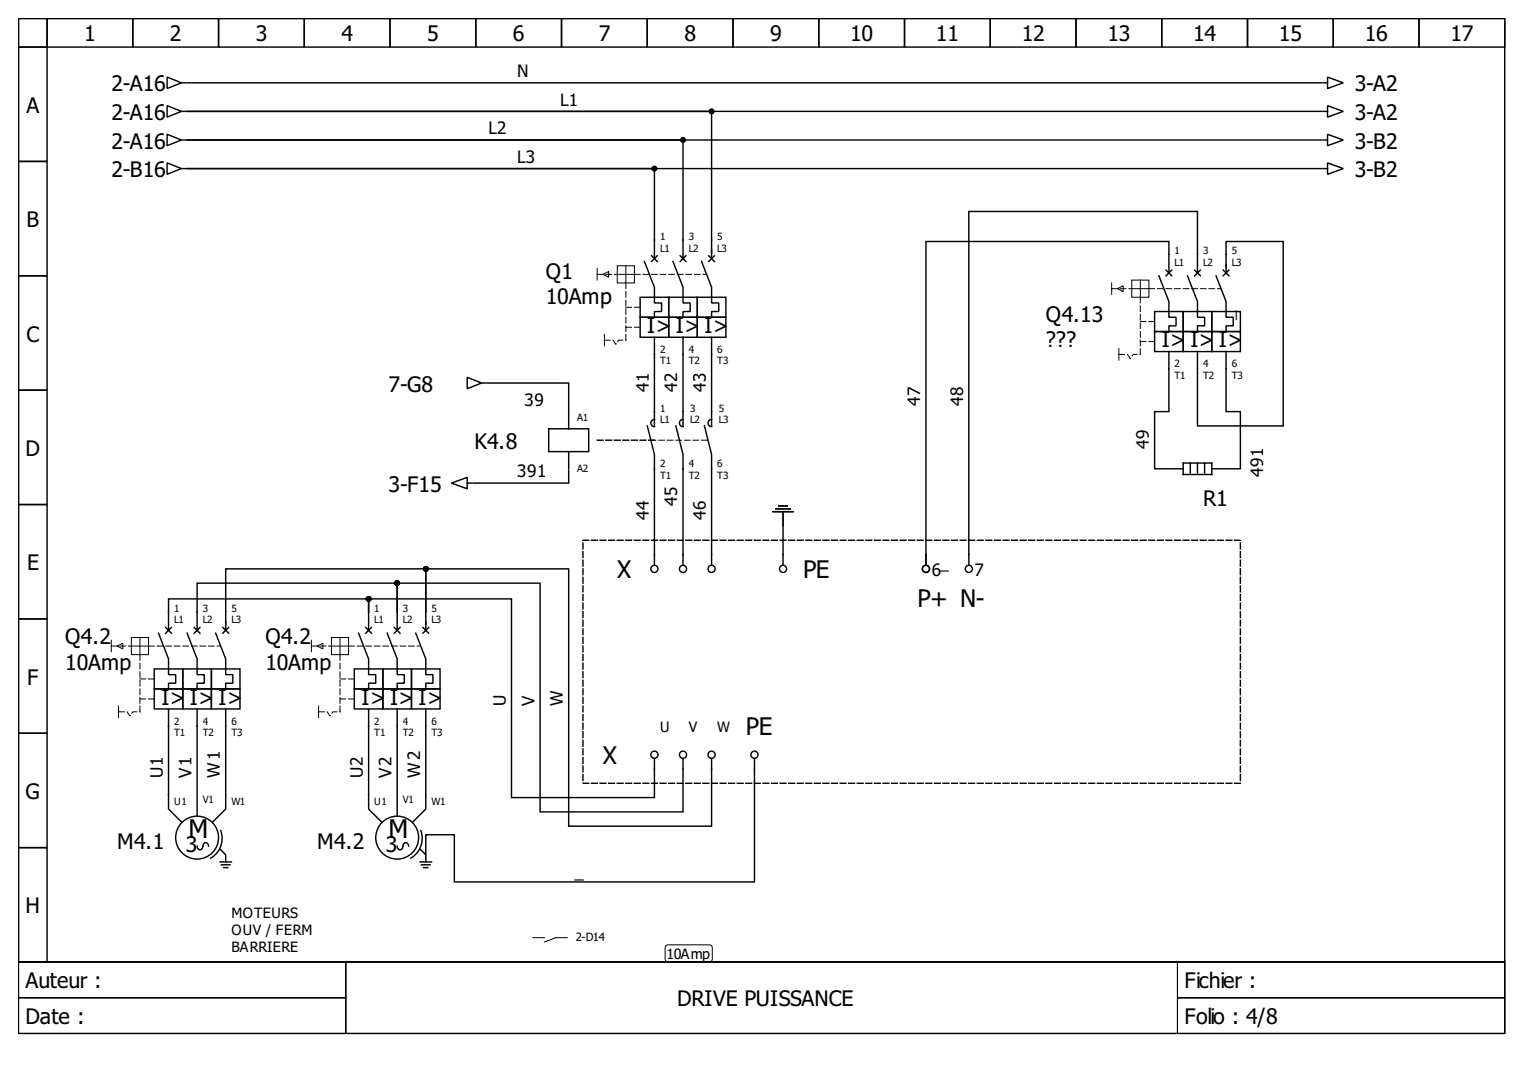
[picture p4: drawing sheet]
<svg xmlns="http://www.w3.org/2000/svg" width="297mm" height="210mm" viewBox="0 0 297 210" stroke-linecap="round" stroke-linejoin="round" font-family="sans-serif">
<g fill="none" stroke="#000" stroke-width=".28">
<path d="M3.6 3.6h289.5v183.7h-289.5zM3.6 3.6h5.6v5.6h-5.6zM3.6 9.2h5.6v22.2h-5.6zM9.2 3.6h16.7v5.6h-16.7zM25.9 3.6h16.7v5.6h-16.7zM32.5 15l2.8 1.1-2.8 1.1zM35.3 16.1h.9M36.4 16.1h221.1M42.6 3.6h16.7v5.6h-16.7zM59.3 3.6h16.7v5.6h-16.7zM76 3.6h16.7v5.6h-16.7zM92.7 3.6h16.7v5.6h-16.7z"/>
<path d="M109.4 3.6h16.7v5.6h-16.7zM126.1 3.6h16.7v5.6h-16.7zM142.8 3.6h16.7v5.6h-16.7zM159.5 3.6h16.7v5.6h-16.7zM176.2 3.6h16.7v5.6h-16.7zM192.9 3.6h16.7v5.6h-16.7zM209.6 3.6h16.7v5.6h-16.7zM226.3 3.6h16.7v5.6h-16.7zM243 3.6h16.7v5.6h-16.7zM257.7 16.1h.9M258.6 15l3 1.1-3 1.1zM259.7 3.6h16.7v5.6h-16.7z"/>
<path d="M276.4 3.6h16.7v5.6h-16.7zM3.6 31.4h5.6v22.3h-5.6zM32.5 26.1l2.8 1.2-2.8 1.1zM32.5 20.6l2.8 1.1-2.8 1.1zM32.5 31.7l2.8 1.1-2.8 1.1zM35.3 21.7h.9M35.3 27.3h.9M35.3 32.8h.9M257.5 32.8h-221.1h91.1v17.6M257.5 21.7h-221.1h102.2v28.7M257.5 27.3h-221.1h96.6v23.1M257.7 21.7h.9"/>
<path d="M257.7 27.3h.9M257.7 32.8h.9M258.6 20.6l3 1.1-3 1.1zM258.6 31.7l3 1.1-3 1.1zM258.6 26.1l3 1.2-3 1.1zM3.6 53.7h5.6v22.3h-5.6zM124.7 57.9h5.6v3.9h-5.6zM125.5 50.9l2 5v3.1h1.4v1.7h-1.4v1.1M126.9 49.8l1.1 1.1M128 49.8l-1.1 1.1M130.3 57.9h5.5v3.9h-5.5zM131.1 50.9l1.9 5v3.1h1.4v1.7h-1.4v1.1"/>
<path d="M132.5 49.8l1.1 1.1M133.6 49.8l-1.1 1.1M135.8 57.9h5.6v3.9h-5.6zM136.7 50.9l1.9 5v3.1h1.4v1.7h-1.4v1.1M138 49.8l1.2 1.1M139.2 49.8l-1.2 1.1M225.7 53.7l2 5v3.1h1.4v1.6h-1.4v1.2M227.1 52.6l1.1 1.1M227.7 53.1v-6.1h-47.3v62.9M228.2 52.6l-1.1 1.1M231.3 53.7l1.9 5v3.1h1.4v1.6h-1.4v1.2M232.7 52.6l1.1 1.1"/>
<path d="M233.2 53.1v-11.9h-44.5v68.7M233.8 52.6l-1.1 1.1M236.9 53.7l1.9 5v3.1h1.4v1.6h-1.4v1.2M238.3 52.6l1.1 1.1M238.8 53.1v-6.1h11.1v35.9h-16.7v-14.4M239.4 52.6l-1.1 1.1M3.6 76h5.6v22.2h-5.6zM91 73.5l2.8 1.1-2.8 1.1zM93.8 74.6h.8M94.9 74.6h15.9v5.3M124.7 61.8h5.6v3.9h-5.6zM127.5 65.7v17.2"/>
<path d="M130.3 61.8h5.5v3.9h-5.5zM133 65.7v17.2M135.8 61.8h5.6v3.9h-5.6zM138.6 65.7v17.2M224.9 60.7h5.6v3.9h-5.6zM224.9 64.6h5.6v3.9h-5.6zM227.7 68.5v11.6h-2.8v11.2h2.5M230.5 64.6h5.5v3.9h-5.5zM230.5 60.7h5.5v3.9h-5.5zM236 64.6h5.6v3.9h-5.6zM236 60.7h5.6v3.9h-5.6zM238.8 68.5v11.6h2.8v11.2h-2.5"/>
<path d="M3.6 98.2h5.6v22.3h-5.6zM87.9 94.1l3.1-1.1v2.2zM91 94.1h.8M106.9 83.5h7.8v4.4h-7.8zM110.8 91.6v2.5h-18.7M110.8 80.1v3.4M110.8 87.9v3.4M126.1 82.9l1.4 5.6v21.4M127.5 81.7a.7 .7 0 0 0-.7 .7 .7 .7 0 0 0 .7 .7M131.6 82.9l1.4 5.6v21.4M133 81.7a.7 .7 0 0 0-.7 .7 .7 .7 0 0 0 .7 .7M137.2 82.9l1.4 5.6v21.4"/>
<path d="M138.6 81.7a.7 .7 0 0 0-.7 .7 .7 .7 0 0 0 .7 .7M150.6 99.6h3.9M151.1 99.1h2.8M151.7 98.5h1.7M152.5 99.6v2.8M227.7 91.3h2.8M230.5 90.2h5.5v2.2h-5.5zM231.9 90.2v1.9M233.2 90.2v1.9M234.6 90.2v1.9M236 91.3h2.8M71.8 119.1v-2.5h27.8v38.7h27.9v-7.5"/>
<path d="M71.8 119.1v-2.5h-39v6.1M71.8 119.1v3.6M77.4 119.1v-5.5h27.8v44.5h27.8v-10.3M77.4 119.1v-5.5h-39v9.1M77.4 119.1v3.6M82.9 119.1v-8.3h27.9v50.1h27.8v-13.1M82.9 119.1v-8.3h-38.9v11.9M82.9 119.1v3.6M152.5 102.7v7.2M3.6 120.5h5.6v22.3h-5.6zM30 130.3h5.6v3.8h-5.6zM30 134.1h5.6v3.9h-5.6z"/>
<path d="M30.9 123.3l1.9 5v3.1h1.4v1.6h-1.4v1.1M32.3 122.2l1.1 1.1M32.8 138v19.5l2.5 2.5M33.4 122.2l-1.1 1.1M35.6 134.1h5.6v3.9h-5.6zM35.6 130.3h5.6v3.8h-5.6zM36.4 123.3l2 5v3.1h1.4v1.6h-1.4v1.1M37.8 122.2l1.1 1.1M38.4 138v16.5M38.9 122.2l-1.1 1.1M41.2 134.1h5.5v3.9h-5.5zM41.2 130.3h5.5v3.8h-5.5z"/>
<path d="M42 123.3l2 5v3.1h1.4v1.6h-1.4v1.1M43.4 122.2l1.1 1.1M44 138v19.5l-2.5 2.5M44.5 122.2l-1.1 1.1M69 130.3h5.6v3.8h-5.6zM69 134.1h5.6v3.9h-5.6zM69.8 123.3l2 5v3.1h1.4v1.6h-1.4v1.1M71.2 122.2l1.2 1.1M71.8 138v19.5l2.5 2.5M72.4 122.2l-1.2 1.1M74.6 134.1h5.5v3.9h-5.5zM74.6 130.3h5.5v3.8h-5.5z"/>
<path d="M75.4 123.3l2 5v3.1h1.4v1.6h-1.4v1.1M76.8 122.2l1.1 1.1M77.4 138v16.5M77.9 122.2l-1.1 1.1M80.1 134.1h5.6v3.9h-5.6zM80.1 130.3h5.6v3.8h-5.6zM81 123.3l1.9 5v3.1h1.4v1.6h-1.4v1.1M82.4 122.2l1.1 1.1M82.9 138v19.5l-2.5 2.5M83.5 122.2l-1.1 1.1M3.6 142.8h5.6v22.2h-5.6zM38.4 154.7v4.2"/>
<path d="M77.4 154.7v4.2M147 147.8v23.9h-58.5v-9.2h-5.6v3.9M3.6 165h5.6v22.3h-5.6zM38.4 164.8a.57 .57 0 0 0 .5 .7 .57 .57 0 0 0 .6-.7 .57 .57 0 0 1 .6-.7 .57 .57 0 0 1 .5 .7M42.8 165.3l1.2 1.1v1.4M42.8 167.8h2.3M43 161.7a4.5 4.5 0 0 1-2 5.4M43.1 168.4h1.7M43.6 168.9h.8M77.4 164.8a.57 .57 0 0 0 .5 .7 .57 .57 0 0 0 .6-.7 .57 .57 0 0 1 .5-.7 .57 .57 0 0 1 .6 .7M81.8 165.3l1.1 1.1v1.4M81.8 167.8h2.2"/>
<path d="M82 161.7a4.5 4.5 0 0 1-2 5.4M82.1 168.4h1.7M82.5 168.9h.8M3.6 187.3h289.5v13.9h-289.5z"/>
<circle cx="127.5" cy="110.8" r=".7"/>
<circle cx="133" cy="110.8" r=".7"/>
<circle cx="138.6" cy="110.8" r=".7"/>
<circle cx="152.5" cy="110.8" r=".7"/>
<circle cx="180.4" cy="110.8" r=".7"/>
<circle cx="188.7" cy="110.8" r=".7"/>
<circle cx="127.5" cy="147" r=".7"/>
<circle cx="133" cy="147" r=".7"/>
<circle cx="138.6" cy="147" r=".7"/>
<circle cx="147" cy="147" r=".7"/>
<circle cx="38.4" cy="163.1" r="4.2"/>
<circle cx="77.4" cy="163.1" r="4.2"/>
</g>
<g fill="none" stroke="#000" stroke-width=".19">
<path d="M116.3 52.3v2.2M117.4 53.4l1.2-.5v1.1zM120.2 51.8h3.4v3.3h-3.4zM120.2 53.4h3.4M121.9 51.8v3.3M216.5 55.1v2.2M217.7 56.2l1.1-.5v1.1zM220.4 54.5h3.4v3.4h-3.4zM220.4 56.2h3.4M222.1 54.5v3.4M117.7 65.1v2.2M217.9 67.9v2.2"/>
<path d="M21.7 124.7v2.2M22.8 125.8l1.1-.6v1.2zM23.1 137.5v2.2M25.6 124.1h3.3v3.4h-3.3zM25.6 125.8h3.3M27.3 124.1v3.4M60.6 124.7v2.2M61.8 125.8l1.1-.6v1.2zM62.1 137.5v2.2M64.6 124.1h3.3v3.4h-3.3zM64.6 125.8h3.3M66.2 124.1v3.4"/>
<path d="M3.6 187.3h63.7v7h-63.7zM3.6 194.3h63.7v6.9h-63.7zM67.3 187.3h162v13.9h-162zM103.8 182.6h2.2M110.5 182.6h-2.2l-2.3 .8M129.6 184.3l.5-.3 8.4 .1 .2 .4v2.5l-.5 .3-8.4-.1-.2-.4zM229.3 187.3h63.8v7h-63.8zM229.3 194.3h63.8v6.9h-63.8z"/>
</g>
<path d="M116.3 85.7h11.2M113.6 105.2h128v47.3h-128z" fill="none" stroke="#000" stroke-width=".28" stroke-dasharray="1.1 .6"/>
<g fill="none" stroke="#000" stroke-width=".19" stroke-dasharray="1.1 .6">
<path d="M116.3 53.4h3.9M121.9 55.1v11.1M123.6 53.4h13.9M124.7 59.8h-2.8M216.5 56.2h3.9M222.1 57.9v11.1M223.8 56.2h13.9M117.7 66.2h1.7l.6 .9 .5-.9h1.4M124.7 63.7h-2.8M217.9 69h1.7l.6 .8 .5-.8h1.4M224.9 62.6h-2.8M224.9 66.5h-2.8"/>
<path d="M126.6 85.7h11.2M21.7 125.8h3.9M23.1 138.6h1.7l.5 .8 .6-.8h1.4M27.3 127.5v11.1M28.9 125.8h13.9M30 132.2h-2.7M30 136.1h-2.7M60.7 125.8h3.9M62.1 138.6h1.6l.6 .8 .5-.8h1.4M66.2 127.5v11.1M67.9 125.8h13.9M69 132.2h-2.8"/>
<path d="M69 136.1h-2.8"/>
</g>
<g fill="#000" stroke="#000" stroke-width=".28">
<circle cx="127.5" cy="32.8" r=".42"/>
<circle cx="133" cy="27.3" r=".42"/>
<circle cx="138.6" cy="21.7" r=".42"/>
<circle cx="71.8" cy="116.6" r=".42"/>
<circle cx="77.4" cy="113.6" r=".42"/>
<circle cx="82.9" cy="110.8" r=".42"/>
</g>
<g font-size="5">
<text x="36.7" y="163.1">M</text>
<text x="75.7" y="163.1">M</text>
</g>
<g font-size="4.7">
<text x="120.2" y="112.6">X</text>
<text x="156.4" y="112.6">PE</text>
<text x="178.7" y="118.1">P+ N-</text>
<text x="145.3" y="143.2">PE</text>
<text x="117.4" y="148.8">X</text>
</g>
<g font-size="4.2">
<text x="16.4" y="8.1">1</text>
<text x="33.1" y="8.1">2</text>
<text x="49.8" y="8.1">3</text>
<text x="66.5" y="8.1">4</text>
<text x="83.2" y="8.1">5</text>
<text x="99.9" y="8.1">6</text>
<text x="116.6" y="8.1">7</text>
<text x="133.3" y="8.1">8</text>
<text x="150" y="8.1">9</text>
<text x="165.6" y="8.1">10</text>
<text x="182.3" y="8.1">11</text>
<text x="199" y="8.1">12</text>
<text x="215.7" y="8.1">13</text>
<text x="232.4" y="8.1">14</text>
<text x="249.1" y="8.1">15</text>
<text x="265.8" y="8.1">16</text>
<text x="282.5" y="8.1">17</text>
<text x="21.7" y="17.8">2-A16</text>
<text x="263.9" y="17.8">3-A2</text>
<text x="5.1" y="22">A</text>
<text x="21.7" y="23.4">2-A16</text>
<text x="263.9" y="23.4">3-A2</text>
<text x="21.7" y="28.9">2-A16</text>
<text x="263.9" y="28.9">3-B2</text>
<text x="21.7" y="34.5">2-B16</text>
<text x="263.9" y="34.5">3-B2</text>
<text x="5.1" y="44.2">B</text>
<text x="106.3" y="54.3">Q1</text>
<text x="106.3" y="59.3">10Amp</text>
<text x="126.1" y="64.8">I&gt;</text>
<text x="131.6" y="64.8">I&gt;</text>
<text x="137.2" y="64.8">I&gt;</text>
<text x="203.7" y="62.6">Q4.13</text>
<text x="5.1" y="66.5">C</text>
<text x="203.7" y="67.6">???</text>
<text x="226.3" y="67.6">I&gt;</text>
<text x="231.9" y="67.6">I&gt;</text>
<text x="237.4" y="67.6">I&gt;</text>
<text x="75.7" y="76.3">7-G8</text>
<text x="5" y="88.8">D</text>
<text x="92.4" y="87.4">K4.8</text>
<text x="75.7" y="95.7">3-F15</text>
<text x="234.4" y="98.5">R1</text>
<text x="5.3" y="111">E</text>
<text x="12.7" y="125.5">Q4.2</text>
<text x="51.7" y="125.5">Q4.2</text>
<text x="12.7" y="130.5">10Amp</text>
<text x="51.7" y="130.5">10Amp</text>
<text x="5.3" y="133.3">F</text>
<text x="31.4" y="137.2">I&gt;</text>
<text x="37" y="137.2">I&gt;</text>
<text x="42.6" y="137.2">I&gt;</text>
<text x="70.4" y="137.2">I&gt;</text>
<text x="76" y="137.2">I&gt;</text>
<text x="81.5" y="137.2">I&gt;</text>
<text x="5" y="155.6">G</text>
<text x="22.8" y="165.3">M4.1</text>
<text x="36.2" y="165.9">3</text>
<text x="61.8" y="165.3">M4.2</text>
<text x="75.1" y="165.9">3</text>
<text x="5" y="177.9">H</text>
<text x="5" y="192.5">Auteur :</text>
<text x="131.9" y="195.9">DRIVE PUISSANCE</text>
<text x="230.7" y="192.5">Fichier :</text>
<text x="5" y="199.4">Date :</text>
<text x="230.7" y="199.4">Folio : 4/8</text>
</g>
<g font-size="3.3">
<text x="100.7" y="15">N</text>
<text x="109.1" y="20.6">L1</text>
<text x="95.2" y="26.1">L2</text>
<text x="100.7" y="31.7">L3</text>
<text x="240.5" y="62.3" transform="rotate(-90 240.5 62.3)">_</text>
<text x="126.4" y="76.3" transform="rotate(-90 126.4 76.3)">41</text>
<text x="131.9" y="76.3" transform="rotate(-90 131.9 76.3)">42</text>
<text x="137.5" y="76.3" transform="rotate(-90 137.5 76.3)">43</text>
<text x="102.1" y="79">39</text>
<text x="179.2" y="79" transform="rotate(-90 179.2 79)">47</text>
<text x="187.6" y="79" transform="rotate(-90 187.6 79)">48</text>
<text x="223.8" y="87.4" transform="rotate(-90 223.8 87.4)">49</text>
<text x="100.7" y="93">391</text>
<text x="246" y="93" transform="rotate(-90 246 93)">491</text>
<text x="126.4" y="101.3" transform="rotate(-90 126.4 101.3)">44</text>
<text x="131.9" y="98.5" transform="rotate(-90 131.9 98.5)">45</text>
<text x="137.5" y="101.3" transform="rotate(-90 137.5 101.3)">46</text>
<text x="181.5" y="112.2">6</text>
<text x="184.8" y="111.6" transform="rotate(-180 184.8 111.6)">_</text>
<text x="189.8" y="112.2">7</text>
<text x="98.5" y="137.5" transform="rotate(-90 98.5 137.5)">U</text>
<text x="104.1" y="137.5" transform="rotate(-90 104.1 137.5)">V</text>
<text x="109.7" y="137.5" transform="rotate(-90 109.7 137.5)">W</text>
<text x="31.7" y="151.4" transform="rotate(-90 31.7 151.4)">U1</text>
<text x="37.3" y="151.4" transform="rotate(-90 37.3 151.4)">V1</text>
<text x="42.8" y="151.4" transform="rotate(-90 42.8 151.4)">W1</text>
<text x="70.7" y="151.4" transform="rotate(-90 70.7 151.4)">U2</text>
<text x="76.3" y="151.4" transform="rotate(-90 76.3 151.4)">V2</text>
<text x="81.8" y="151.4" transform="rotate(-90 81.8 151.4)">W2</text>
<text x="111.9" y="170.9">_</text>
</g>
<g font-size="2.8">
<text x="128.6" y="142.5">U</text>
<text x="134.1" y="142.5">V</text>
<text x="139.7" y="142.5">W</text>
<text x="45.1" y="178.7">MOTEURS</text>
<text x="45.1" y="182">OUV / FERM</text>
<text x="45.1" y="185.4">BARRIERE</text>
<text x="129.8" y="186.8">10Amp</text>
</g>
<text font-size="2.2" x="112.2" y="183.1">2-D14</text>
<g font-size="1.9">
<text x="128.6" y="46.7">1</text>
<text x="134.1" y="46.7">3</text>
<text x="139.7" y="46.7">5</text>
<text x="128.6" y="49">L1</text>
<text x="134.1" y="49">L2</text>
<text x="139.7" y="49">L3</text>
<text x="228.8" y="49.5">1</text>
<text x="228.8" y="51.8">L1</text>
<text x="234.4" y="49.5">3</text>
<text x="234.4" y="51.8">L2</text>
<text x="239.9" y="49.5">5</text>
<text x="239.9" y="51.8">L3</text>
<text x="128.6" y="68.7">2</text>
<text x="128.6" y="71">T1</text>
<text x="134.1" y="68.7">4</text>
<text x="134.1" y="71">T2</text>
<text x="139.7" y="68.7">6</text>
<text x="139.7" y="71">T3</text>
<text x="228.8" y="71.5">2</text>
<text x="234.4" y="71.5">4</text>
<text x="239.9" y="71.5">6</text>
<text x="228.8" y="73.7">T1</text>
<text x="234.4" y="73.7">T2</text>
<text x="239.9" y="73.7">T3</text>
<text x="112.4" y="81.9">A1</text>
<text x="128.6" y="80.1">1</text>
<text x="128.6" y="82.4">L1</text>
<text x="134.4" y="80.1">3</text>
<text x="134.4" y="82.4">L2</text>
<text x="140" y="80.1">5</text>
<text x="140" y="82.4">L3</text>
<text x="112.4" y="91.9">A2</text>
<text x="128.6" y="91">2</text>
<text x="128.6" y="93.2">T1</text>
<text x="134.1" y="91">4</text>
<text x="134.1" y="93.2">T2</text>
<text x="139.7" y="91">6</text>
<text x="139.7" y="93.2">T3</text>
<text x="33.9" y="119.1">1</text>
<text x="39.5" y="119.1">3</text>
<text x="45.1" y="119.1">5</text>
<text x="72.9" y="119.1">1</text>
<text x="78.5" y="119.1">3</text>
<text x="84" y="119.1">5</text>
<text x="33.9" y="121.3">L1</text>
<text x="39.5" y="121.3">L2</text>
<text x="45.1" y="121.3">L3</text>
<text x="72.9" y="121.3">L1</text>
<text x="78.5" y="121.3">L2</text>
<text x="84" y="121.3">L3</text>
<text x="33.9" y="141.1">2</text>
<text x="33.9" y="143.3">T1</text>
<text x="39.5" y="141.1">4</text>
<text x="39.5" y="143.3">T2</text>
<text x="45.1" y="141.1">6</text>
<text x="45.1" y="143.3">T3</text>
<text x="72.9" y="141.1">2</text>
<text x="72.9" y="143.3">T1</text>
<text x="78.5" y="141.1">4</text>
<text x="78.5" y="143.3">T2</text>
<text x="84" y="141.1">6</text>
<text x="84" y="143.3">T3</text>
<text x="33.9" y="156.7">U1</text>
<text x="39.5" y="156.4">V1</text>
<text x="45.1" y="156.7">W1</text>
<text x="72.9" y="156.7">U1</text>
<text x="78.5" y="156.4">V1</text>
<text x="84" y="156.7">W1</text>
</g>
</svg>
